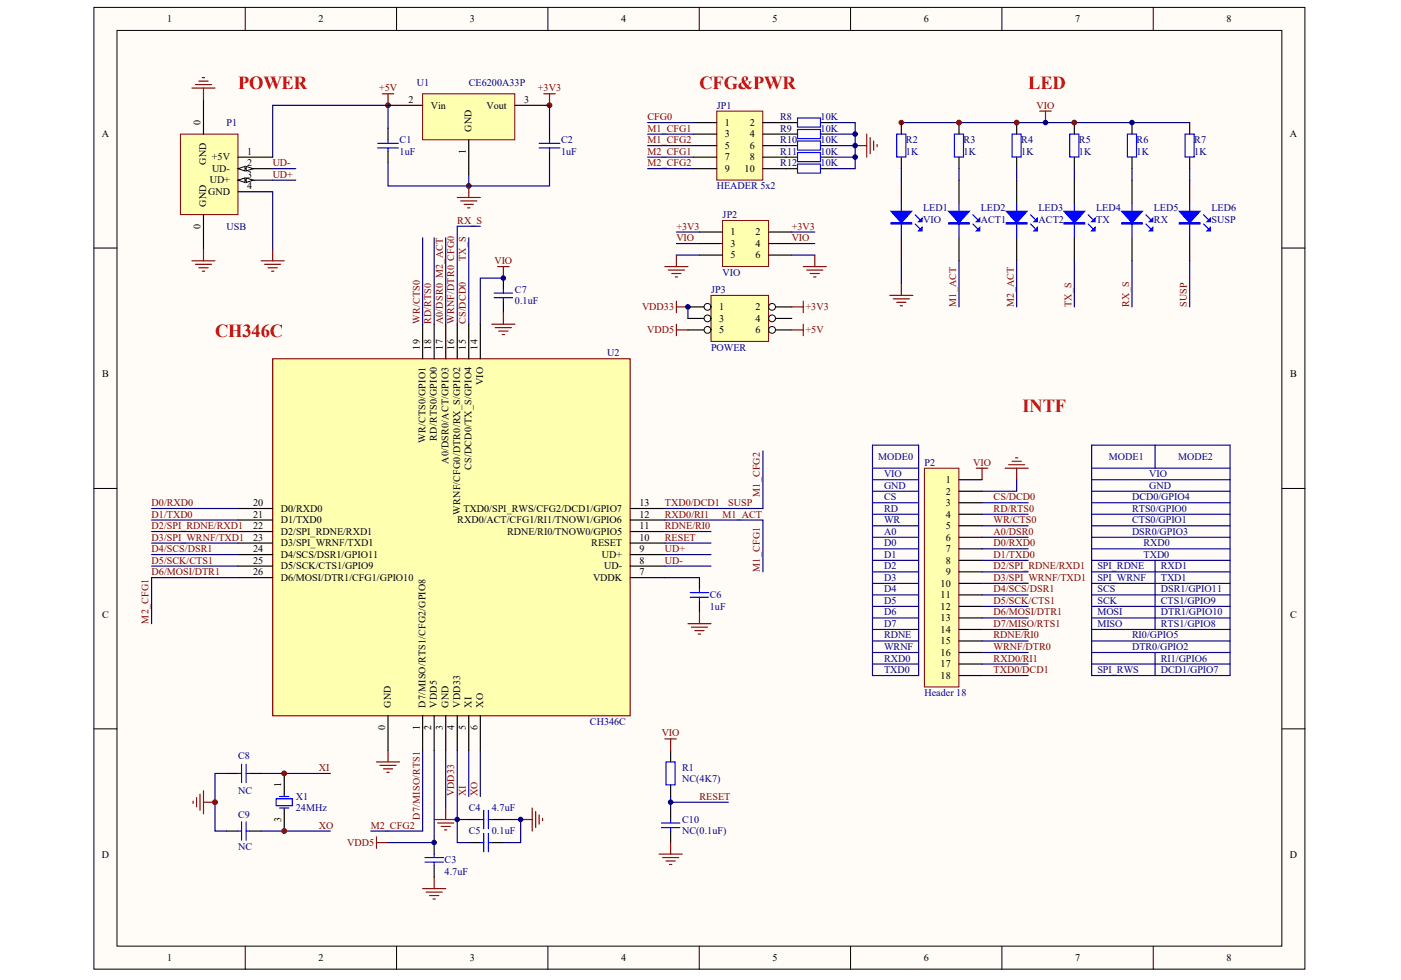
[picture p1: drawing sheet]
<svg xmlns="http://www.w3.org/2000/svg" width="289mm" height="202mm" viewBox="0 0 289 202" stroke-linecap="round" stroke-linejoin="round" font-family="sans-serif">
<g fill="#fffcf8" stroke="#000" stroke-width=".21">
<path d="M19.4 1.5h249.7v198.4h-249.7z"/>
<path d="M24.1 6.3h240.3v188.9h-240.3z"/>
</g>
<g fill="none" stroke="#000" stroke-width=".21">
<path d="M50.6 1.5v4.8M81.8 1.5v4.8M113 1.5v4.8M144.2 1.5v4.8M175.4 1.5v4.8M206.6 1.5v4.8M237.8 1.5v4.8M19.4 51.2h4.7M264.4 51.2h4.7M19.4 100.8h4.7M264.4 100.8h4.7M19.4 150.3h4.7"/>
<path d="M264.4 150.3h4.7M50.6 195.2v4.7M81.8 195.2v4.7M113 195.2v4.7M144.2 195.2v4.7M175.4 195.2v4.7M206.6 195.2v4.7M237.8 195.2v4.7"/>
</g>
<g fill="#000080" stroke="#000080" stroke-width=".21">
<circle cx="44.3" cy="165.5" r=".46"/>
<circle cx="58.6" cy="171.4" r=".46"/>
<circle cx="58.6" cy="159.5" r=".46"/>
<circle cx="80" cy="21.7" r=".46"/>
<circle cx="96.7" cy="38.3" r=".46"/>
<circle cx="113.3" cy="21.7" r=".46"/>
<circle cx="197.8" cy="25.3" r=".46"/>
<circle cx="209.7" cy="25.3" r=".46"/>
<circle cx="221.5" cy="25.3" r=".46"/>
</g>
<path d="M80 26.5v2.4M80 31.2v2.4M113.3 26.5v2.4M113.3 31.2v2.4M144.2 119.1v2.4M144.2 123.9v2.4M46.7 159.5h2.4M51.5 159.5h2.4M58.6 159.5v4.8M46.7 171.4h2.4M51.5 171.4h2.4M58.6 166.7v4.7" fill="none" stroke="#000" stroke-width=".24"/>
<g fill="none" stroke="#00f" stroke-width=".24">
<path d="M77.9 30.5h4.3M77.9 29.6h4.3M80 28.9v.7M80 30.5v.7M111.2 30.5h4.3M111.2 29.6h4.3M113.3 28.9v.7M113.3 30.5v.7M142.3 123.2h3.9M142.3 122.2h3.9M144.2 121.5v.7M144.2 123.2v.7"/>
<path d="M49.1 159.5h.7M49.8 157.6v3.8M50.8 157.6v3.8M50.8 159.5h.7M49.1 171.4h.7M49.8 169.5v3.8M50.8 169.5v3.8M50.8 171.4h.7M56.9 164.8h3.4v1.4h-3.4zM57.7 166.7h1.9M57.7 164.3h1.9"/>
</g>
<g fill="none" stroke="#800000" stroke-width=".24">
<path d="M78.8 19.3h2.4M80 19.3v2.4M112.1 19.3h2.4M113.3 19.3v2.4M96.7 38.4v2.3M94.3 40.7h4.8M95 41.4h3.3M95.7 42.2h1.9M96.4 42.9h.5M77.6 157.2h4.8M78.4 157.9h3.3M79.1 158.6h1.9"/>
<path d="M79.8 159.3h.5M80 154.8v2.4M39.8 165.2v.5M40.5 164.5v1.9M41.3 163.8v3.3M42 163.1v4.8M42 165.5h2.3"/>
</g>
<path d="M53.9 159.5h14.2" fill="none" stroke="#000080" stroke-width=".24"/>
<g fill="#800000" stroke="#800000" stroke-width=".21">
<circle cx="80" cy="21.7" r=".46"/>
<circle cx="96.7" cy="38.3" r=".46"/>
<circle cx="113.3" cy="21.7" r=".46"/>
</g>
<path d="M37.2 27.7h11.9v16.6h-11.9z" fill="#ffffb0" stroke="#800000" stroke-width=".21"/>
<path d="M49.1 32.4h7.1M49.1 39.5h7.1M49.1 37.2h7.1M42 44.3v7.1" fill="none" stroke="#000" stroke-width=".24"/>
<g fill="#fffcf8" stroke="#000" stroke-width=".21">
<path d="M49.1 37.2l1.4-.5v.9z"/>
<path d="M50.8 36.7l1.4 .5-1.4 .4z"/>
</g>
<path d="M49.1 34.8h7.1" fill="none" stroke="#000" stroke-width=".24"/>
<g fill="#fffcf8" stroke="#000" stroke-width=".21">
<path d="M49.1 34.8l1.4-.5v1z"/>
<path d="M50.8 34.3l1.4 .5-1.4 .5z"/>
</g>
<path d="M42 20.5v7.2M103.8 57.4v2.3M103.8 62.1v2.4" fill="none" stroke="#000" stroke-width=".24"/>
<path d="M56.2 34.8h4.8M56.2 37.2h4.8M56.2 39.5v11.9M137.1 112h9.5M137.1 116.8h9.5M137.1 114.4h9.5M137.1 109.6h9.5M46.7 159.5h-2.4v11.9h2.4M96.7 154.8v9.5M99.1 154.8v9.5M53.9 171.4h14.2" fill="none" stroke="#000080" stroke-width=".24"/>
<g fill="#800000" stroke="#800000" stroke-width=".21">
<circle cx="44.3" cy="165.5" r=".46"/>
<circle cx="58.6" cy="171.4" r=".46"/>
<circle cx="58.6" cy="159.5" r=".46"/>
</g>
<g fill="none" stroke="#800000" stroke-width=".24">
<path d="M39.6 18.2h4.7M40.3 17.4h3.3M41 16.7h1.9M41.7 16h.5M42 18.2v2.3M39.6 53.8h4.7M40.3 54.5h3.3M41 55.2h1.9M41.7 55.9h.5M42 51.4v2.4M53.9 53.8h4.7M54.6 54.5h3.3"/>
<path d="M55.3 55.2h1.9M56 55.9h.5M56.2 51.4v2.4M102.6 55h2.4M103.8 55v2.4M101.4 66.9h4.8M102.1 67.6h3.4M102.9 68.3h1.9M103.6 69h.4M103.8 64.5v2.4M141.9 128.6h4.7M142.6 129.4h3.3"/>
<path d="M143.3 130.1h1.9M144 130.8h.5M144.2 126.3v2.3"/>
</g>
<path d="M103.8 59.7v.8M101.9 61.4h3.8M101.9 60.5h3.8M103.8 61.4v.7" fill="none" stroke="#00f" stroke-width=".24"/>
<path d="M149 45.5h9.5v9.5h-9.5z" fill="#ffffb0" stroke="#800000" stroke-width=".21"/>
<path d="M144.2 47.9h4.8M144.2 50.2h4.8M144.2 52.6h4.8M158.5 47.9h4.8M158.5 50.2h4.8M158.5 52.6h4.8" fill="none" stroke="#000" stroke-width=".24"/>
<path d="M80 26.5v-4.8h-23.8v10.7M80 33.6v4.8h33.3v-4.8M96.7 36v2.4M113.3 21.7v4.8M139.5 47.9h4.7M139.5 50.2h4.7M139.5 52.6h4.7" fill="none" stroke="#000080" stroke-width=".24"/>
<path d="M137.1 55h4.8M137.8 55.7h3.4M138.5 56.4h1.9M139.3 57.1h.4M139.5 52.6v2.4M139.5 62.1v2.4M139.5 66.9v2.3M139.5 63.3h2.4M139.5 68.1h2.4M163.3 63.3h2.4M165.7 62.1v2.4" fill="none" stroke="#800000" stroke-width=".24"/>
<path d="M146.6 60.9h11.9v9.5h-11.9z" fill="#ffffb0" stroke="#800000" stroke-width=".21"/>
<path d="M141.9 63.3h4.7" fill="none" stroke="#000" stroke-width=".24"/>
<circle cx="145.9" cy="63.3" r=".7" fill="#fffcf8" stroke="#000" stroke-width=".21"/>
<path d="M158.5 63.3h4.8" fill="none" stroke="#000" stroke-width=".24"/>
<circle cx="159.2" cy="63.3" r=".7" fill="#fffcf8" stroke="#000" stroke-width=".21"/>
<path d="M141.9 65.7h4.7" fill="none" stroke="#000" stroke-width=".24"/>
<circle cx="145.9" cy="65.7" r=".7" fill="#fffcf8" stroke="#000" stroke-width=".21"/>
<path d="M158.5 65.7h4.8" fill="none" stroke="#000" stroke-width=".24"/>
<circle cx="159.2" cy="65.7" r=".7" fill="#fffcf8" stroke="#000" stroke-width=".21"/>
<path d="M141.9 68.1h4.7" fill="none" stroke="#000" stroke-width=".24"/>
<circle cx="145.9" cy="68" r=".7" fill="#fffcf8" stroke="#000" stroke-width=".21"/>
<path d="M158.5 68.1h4.8" fill="none" stroke="#000" stroke-width=".24"/>
<circle cx="159.2" cy="68" r=".7" fill="#fffcf8" stroke="#000" stroke-width=".21"/>
<g fill="none" stroke="#000080" stroke-width=".24">
<path d="M87.2 49v17.9M89.5 49v17.9M91.9 49v17.9M96.7 49v17.9M103.8 57.4h-4.7v9.5M141.9 63.3v2.4M31.3 104.9h17.8M31.3 107.3h17.8M31.3 109.6h17.8M31.3 112h17.8M31.3 114.4h17.8M31.3 116.8h17.8"/>
<path d="M137.1 119.1h7.1M89.5 154.8v19h-9.5M91.9 154.8v11.9M94.3 154.8v14.2h2.4"/>
</g>
<g fill="none" stroke="#800000" stroke-width=".24">
<path d="M77.6 172.6v2.4M77.6 173.8h2.4M89.5 169h4.8M90.3 169.8h3.3M91 170.5h1.9M91.7 171.2h.5M91.9 166.7v2.3M107.4 169h2.4M109.8 166.7v4.7M110.5 167.4v3.3M111.2 168.1v1.9M111.9 168.8v.5"/>
<path d="M87.2 183.3h4.7M87.9 184h3.3M88.6 184.7h1.9M89.3 185.4h.5M89.5 180.9v2.4"/>
</g>
<path d="M89.5 173.8v2.4M89.5 178.5v2.4" fill="none" stroke="#000" stroke-width=".24"/>
<path d="M87.6 176.9h3.8M87.6 177.8h3.8M89.5 176.2v.7M89.5 177.8v.7" fill="none" stroke="#00f" stroke-width=".24"/>
<path d="M87.2 19.3h19v9.5h-19z" fill="#ffffb0" stroke="#800000" stroke-width=".21"/>
<path d="M80 21.7h7.2M96.7 28.9v7.1M106.2 21.7h7.1" fill="none" stroke="#000" stroke-width=".24"/>
<path d="M133.5 27.7h9.6M133.5 30h9.6M133.5 25.3h9.6" fill="none" stroke="#000080" stroke-width=".24"/>
<path d="M147.8 22.9h9.5v14.2h-9.5z" fill="#ffffb0" stroke="#800000" stroke-width=".21"/>
<g fill="none" stroke="#000" stroke-width=".24">
<path d="M143.1 25.3h4.7M143.1 27.7h4.7M143.1 30h4.7M143.1 32.4h4.7M143.1 34.8h4.7M157.3 25.3h7.2M157.3 27.7h7.2M157.3 30h7.2M157.3 32.4h7.2M157.3 34.8h7.2M169.2 25.3h2.4M169.2 27.7h2.4"/>
<path d="M169.2 30h2.4M169.2 32.4h2.4M169.2 34.8h2.4M185.9 25.3v2.4M185.9 32.4v2.4M185.9 37.2v4.7M197.8 25.3v2.4M197.8 32.4v2.4M197.8 37.2v4.7M209.7 25.3v2.4M209.7 32.4v2.4M209.7 37.2v4.7"/>
<path d="M221.6 25.3v2.4M221.6 32.4v2.4M221.6 37.2v4.7M233.5 25.3v2.4M233.5 32.4v2.4M233.5 37.2v4.7M245.3 25.3v2.4M245.3 32.4v2.4M245.3 37.2v4.7M185.9 49v4.8M197.8 49v4.8M209.7 49v4.8"/>
<path d="M221.6 49v4.8M233.5 49v4.8M245.3 49v4.8M96.7 169h2.4M101.4 169h2.4"/>
</g>
<g fill="none" stroke="#800000" stroke-width=".24">
<path d="M176.4 30h2.3M178.7 27.7v4.7M179.5 28.4v3.3M180.2 29.1v1.9M180.9 29.8v.5M214.4 22.9h2.4M215.6 22.9v2.4M185.9 58.6v2.3M163.3 68.1h2.4M165.7 66.9v2.3M183.5 60.9h4.8M184.2 61.6h3.3"/>
<path d="M184.9 62.4h1.9M185.6 63.1h.5M201.3 96.6h2.4M202.5 96.6v2.3M207.3 96.6h4.7M208 95.9h3.3M208.7 95.1h1.9M209.4 94.4h.5M209.7 96.6v2.3"/>
</g>
<g fill="none" stroke="#00f" stroke-width=".24">
<path d="M164.5 29.1h4.7v1.9h-4.7zM164.5 26.7h4.7v1.9h-4.7zM164.5 24.3h4.7v1.9h-4.7zM164.5 31.5h4.7v1.8h-4.7zM164.5 33.8h4.7v1.9h-4.7zM184.9 27.7h1.9v4.7h-1.9zM196.8 27.7h1.9v4.7h-1.9zM208.7 27.7h1.9v4.7h-1.9zM220.6 27.7h1.9v4.7h-1.9zM232.5 27.7h1.9v4.7h-1.9zM244.4 27.7h1.9v4.7h-1.9zM185.9 41.9v7.1"/>
<path d="M188.7 46.2l1 .9M188.7 44.3l1 .9M197.8 41.9v7.1M200.6 46.2l1 .9M200.6 44.3l1 .9M209.7 41.9v7.1M212.5 46.2l1 .9M212.5 44.3l1 .9M221.6 41.9v7.1M224.4 46.2l1 .9M224.4 44.3l1 .9M233.5 41.9v7.1"/>
<path d="M236.3 46.2l1 .9M236.3 44.3l1 .9M245.3 41.9v7.1M248.2 46.2l1 .9M248.2 44.3l1 .9M99.1 169h.7M99.8 167.1v3.8M100.7 167.1v3.8M100.7 169h.7"/>
</g>
<g fill="none" stroke="#000080" stroke-width=".24">
<path d="M133.5 32.4h9.6M133.5 34.8h9.6M171.6 25.3h4.8v9.5h-4.8M171.6 32.4h4.8M171.6 30h4.8M171.6 27.7h4.8M185.9 25.3h59.4M185.9 34.8v2.4M197.8 34.8v2.4M209.7 34.8v2.4M221.6 34.8v2.4M233.5 34.8v2.4"/>
<path d="M245.3 34.8v2.4M99.1 46.7h-4.8v20.2M185.9 53.8v4.8M197.8 53.8v9.5M209.7 53.8v9.5M221.6 53.8v9.5M233.5 53.8v9.5M245.3 53.8v9.5M157.3 93v11.9h-20.2M209.7 98.9v2.4h-7.2M49.1 119.1h-17.8v9.5M137.1 107.3h20.2v10.7"/>
<path d="M202.5 113.2h9.5M202.5 115.6h9.5M202.5 118h9.5M202.5 103.7h9.5M202.5 110.8h9.5M202.5 108.5h9.5M202.5 106.1h9.5M202.5 137h9.5M202.5 139.3h9.5M202.5 120.3h9.5M202.5 122.7h9.5M202.5 125.1h9.5"/>
<path d="M202.5 127.5h9.5M202.5 132.2h9.5M202.5 129.8h9.5M202.5 134.6h9.5M87.2 154.8v16.6h-10.7"/>
</g>
<g fill="#00f" stroke="#00f" stroke-width=".24">
<path d="M183.7 43.6h4.3l-2.1 2.4z"/>
<path d="M189.4 47.6l.8-.7v.7z"/>
<path d="M189.4 45.7l.8-.7v.7z"/>
<path d="M219.4 43.6h4.3l-2.1 2.4z"/>
<path d="M225.1 47.6l.7-.7v.7z"/>
<path d="M225.1 45.7l.7-.7v.7z"/>
<path d="M195.6 43.6h4.3l-2.1 2.4z"/>
<path d="M201.3 47.6l.8-.7v.7z"/>
<path d="M201.3 45.7l.8-.7v.7z"/>
<path d="M231.3 43.6h4.3l-2.1 2.4z"/>
<path d="M237 47.6l.7-.7v.7z"/>
<path d="M237 45.7l.7-.7v.7z"/>
<path d="M243.2 43.6h4.3l-2.2 2.4z"/>
<path d="M248.9 47.6l.7-.7v.7z"/>
<path d="M248.9 45.7l.7-.7v.7z"/>
<path d="M207.5 43.6h4.3l-2.1 2.4z"/>
<path d="M213.2 47.6l.7-.7v.7z"/>
<path d="M213.2 45.7l.7-.7v.7z"/>
<path d="M183.7 46h4.3v.2h-4.3z" fill-rule="evenodd"/>
<path d="M219.4 46h4.3v.2h-4.3z" fill-rule="evenodd"/>
<path d="M195.6 46h4.3v.2h-4.3z" fill-rule="evenodd"/>
<path d="M231.3 46h4.3v.2h-4.3z" fill-rule="evenodd"/>
<path d="M243.2 46h4.3v.2h-4.3z" fill-rule="evenodd"/>
<path d="M207.5 46h4.3v.2h-4.3z" fill-rule="evenodd"/>
</g>
<g fill="#800000" stroke="#800000" stroke-width=".21">
<circle cx="185.9" cy="25.3" r=".46"/>
<circle cx="197.8" cy="25.3" r=".46"/>
<circle cx="221.5" cy="25.3" r=".46"/>
<circle cx="209.7" cy="25.3" r=".46"/>
</g>
<path d="M190.6 96.6h7.1v45.1h-7.1z" fill="#ffffb0" stroke="#800000" stroke-width=".21"/>
<g fill="none" stroke="#000" stroke-width=".24">
<path d="M197.8 98.9h4.7M197.8 101.3h4.7M197.8 103.7h4.7M197.8 106.1h4.7M197.8 108.5h4.7M197.8 110.8h4.7M197.8 113.2h4.7M197.8 115.6h4.7M197.8 118h4.7M197.8 120.3h4.7M197.8 122.7h4.7M197.8 125.1h4.7"/>
<path d="M197.8 127.5h4.7M197.8 129.8h4.7M197.8 132.2h4.7M197.8 134.6h4.7M197.8 137h4.7M197.8 139.3h4.7M138.3 154.8v2.4M96.7 173.8h2.4M101.4 173.8h2.4M138.3 161.9v2.4M138.3 166.7v2.3M138.3 171.4v2.4"/>
</g>
<g fill="none" stroke="#0c0087" stroke-width=".24">
<path d="M179.9 91.8h9.5v47.5h-9.5zM179.9 98.9h9.5M179.9 96.6h9.5M225.1 91.8h28.6v47.5h-28.6zM225.1 98.9h28.6M225.1 96.6h28.6M238.2 91.8v4.8M179.9 118h9.5M179.9 115.6h9.5M179.9 113.2h9.5M179.9 110.8h9.5M179.9 108.5h9.5"/>
<path d="M179.9 106.1h9.5M179.9 103.7h9.5M179.9 101.3h9.5M225.1 118h28.6M225.1 115.6h28.6M225.1 113.2h28.6M225.1 110.8h28.6M225.1 108.5h28.6M225.1 106.1h28.6M225.1 103.7h28.6M225.1 101.3h28.6M238.2 115.6v14.2"/>
<path d="M179.9 137h9.5M179.9 134.6h9.5M179.9 132.2h9.5M179.9 129.8h9.5M179.9 127.5h9.5M179.9 125.1h9.5M179.9 122.7h9.5M179.9 120.3h9.5M225.1 137h28.6M225.1 134.6h28.6M225.1 132.2h28.6M225.1 129.8h28.6"/>
<path d="M225.1 127.5h28.6M225.1 125.1h28.6M225.1 122.7h28.6M225.1 120.3h28.6M238.2 134.6v4.7"/>
</g>
<path d="M163.3 47.9h4.7M163.3 50.2h4.7M163.3 52.6h4.7M94.3 169v4.8h2.4M103.8 169h3.6v4.8h-3.6M138.3 164.3v2.4M138.3 165.5h11.9" fill="none" stroke="#000080" stroke-width=".24"/>
<path d="M165.7 55h4.7M166.4 55.7h3.3M167.1 56.4h1.9M167.8 57.1h.5M168 52.6v2.4M137.1 152.4h2.4M138.3 152.4v2.4M135.9 176.2h4.8M136.6 176.9h3.4M137.4 177.6h1.9M138.1 178.3h.4M138.3 173.8v2.4" fill="none" stroke="#800000" stroke-width=".24"/>
<path d="M137.4 157.2h1.8v4.7h-1.8zM99.1 173.8h.7M99.8 171.9v3.8M100.7 171.9v3.8M100.7 173.8h.7M136.4 170.7h3.8M136.4 169.8h3.8M138.3 169v.8M138.3 170.7v.7" fill="none" stroke="#00f" stroke-width=".24"/>
<path d="M56.2 74h73.8v73.6h-73.8z" fill="#ffffb0" stroke="#800000" stroke-width=".24"/>
<g fill="none" stroke="#000" stroke-width=".24">
<path d="M87.2 66.9v7.1M89.5 66.9v7.1M91.9 66.9v7.1M94.3 66.9v7.1M96.7 66.9v7.1M99.1 66.9v7.1M49.1 119.1h7.1M49.1 116.8h7.1M49.1 114.4h7.1M49.1 112h7.1M49.1 109.6h7.1M49.1 107.3h7.1"/>
<path d="M49.1 104.9h7.1M130 119.1h7.1M130 116.8h7.1M130 114.4h7.1M130 112h7.1M130 109.6h7.1M130 107.3h7.1M130 104.9h7.1M80 147.7v7.1M87.2 147.7v7.1M89.5 147.7v7.1M91.9 147.7v7.1"/>
<path d="M94.3 147.7v7.1M96.7 147.7v7.1M99.1 147.7v7.1"/>
</g>
<g fill="#000080" stroke="#000080" stroke-width=".21">
<circle cx="89.5" cy="173.8" r=".46"/>
<circle cx="94.3" cy="169" r=".46"/>
<circle cx="103.8" cy="57.4" r=".46"/>
<circle cx="107.4" cy="169" r=".46"/>
<circle cx="138.3" cy="165.5" r=".46"/>
<circle cx="141.9" cy="63.3" r=".46"/>
<circle cx="176.4" cy="32.4" r=".46"/>
<circle cx="176.4" cy="30" r=".46"/>
<circle cx="176.4" cy="27.7" r=".46"/>
<circle cx="215.6" cy="25.3" r=".46"/>
<circle cx="233.4" cy="25.3" r=".46"/>
</g>
<g font-size="3.8" fill="#f00">
<text x="49.1" y="18.5">POWER</text>
<text x="144.2" y="18.5">CFG&amp;PWR</text>
<text x="212" y="18.5">LED</text>
<text x="44.3" y="69.5">CH346C</text>
<text x="210.9" y="85">INTF</text>
</g>
<g font-size="2.1">
<text x="34.4" y="4.6">1</text>
<text x="65.7" y="4.6">2</text>
<text x="96.9" y="4.6">3</text>
<text x="128.1" y="4.6">4</text>
<text x="159.3" y="4.6">5</text>
<text x="190.5" y="4.6">6</text>
<text x="221.7" y="4.6">7</text>
<text x="252.9" y="4.6">8</text>
<text x="84.2" y="21.2">2</text>
<text x="88.8" y="22.4">Vin</text>
<text x="100.3" y="22.4">Vout</text>
<text x="108.1" y="21.2">3</text>
<text x="21" y="28.2">A</text>
<text x="41.4" y="25.8" transform="rotate(-90 41.4 25.8)">0</text>
<text x="97.3" y="27.2" transform="rotate(-90 97.3 27.2)">GND</text>
<text x="149.5" y="26">1</text>
<text x="149.5" y="28.3">3</text>
<text x="154.6" y="26">2</text>
<text x="154.6" y="28.3">4</text>
<text x="266" y="28.2">A</text>
<text x="42.5" y="34" transform="rotate(-90 42.5 34)">GND</text>
<text x="43.7" y="33.1">+5V</text>
<text x="43.7" y="35.5">UD-</text>
<text x="51" y="31.9">1</text>
<text x="51" y="34.3">2</text>
<text x="96.1" y="31.8" transform="rotate(-90 96.1 31.8)">1</text>
<text x="149.5" y="30.7">5</text>
<text x="149.5" y="33.1">7</text>
<text x="149.5" y="35.5">9</text>
<text x="153.6" y="35.5">10</text>
<text x="154.6" y="30.7">6</text>
<text x="154.6" y="33.1">8</text>
<text x="42.9" y="40.2">GND</text>
<text x="43.2" y="37.8">UD+</text>
<text x="51" y="39">4</text>
<text x="51" y="36.7">3</text>
<text x="41.4" y="47.3" transform="rotate(-90 41.4 47.3)">0</text>
<text x="42.5" y="42.6" transform="rotate(-90 42.5 42.6)">GND</text>
<text x="150.7" y="48.5">1</text>
<text x="150.7" y="50.9">3</text>
<text x="150.7" y="53.3">5</text>
<text x="155.8" y="48.5">2</text>
<text x="155.8" y="50.9">4</text>
<text x="155.8" y="53.3">6</text>
<text x="148.3" y="64">1</text>
<text x="155.8" y="64">2</text>
<text x="148.3" y="66.4">3</text>
<text x="148.3" y="68.7">5</text>
<text x="155.8" y="66.4">4</text>
<text x="155.8" y="68.7">6</text>
<text x="21.1" y="77.8">B</text>
<text x="86.6" y="72.1" transform="rotate(-90 86.6 72.1)">19</text>
<text x="88.9" y="72.1" transform="rotate(-90 88.9 72.1)">18</text>
<text x="91.3" y="72.1" transform="rotate(-90 91.3 72.1)">17</text>
<text x="93.7" y="72.1" transform="rotate(-90 93.7 72.1)">16</text>
<text x="96.1" y="72.1" transform="rotate(-90 96.1 72.1)">15</text>
<text x="98.4" y="72.1" transform="rotate(-90 98.4 72.1)">14</text>
<text x="266.1" y="77.8">B</text>
<text x="99.6" y="79.5" transform="rotate(-90 99.6 79.5)">VIO</text>
<text x="87.7" y="91.4" transform="rotate(-90 87.7 91.4)">WR/CTS0/GPIO1</text>
<text x="90.1" y="90.9" transform="rotate(-90 90.1 90.9)">RD/RTS0/GPIO0</text>
<text x="92.5" y="95.7" transform="rotate(-90 92.5 95.7)">A0/DSR0/ACT/GPIO3</text>
<text x="97.3" y="96.9" transform="rotate(-90 97.3 96.9)">CS/DCD0/TX_S/GPIO4</text>
<text x="195.1" y="99.6">1</text>
<text x="195.1" y="102">2</text>
<text x="52.2" y="104.4">20</text>
<text x="52.2" y="106.8">21</text>
<text x="57.9" y="105.6">D0/RXD0</text>
<text x="57.9" y="107.9">D1/TXD0</text>
<text x="94.3" y="107.9">RXD0/ACT/CFG1/RI1/TNOW1/GPIO6</text>
<text x="94.9" y="106.2" transform="rotate(-90 94.9 106.2)">WRNF/CFG0/DTR0/RX_S/GPIO2</text>
<text x="95.6" y="105.6">TXD0/SPI_RWS/CFG2/DCD1/GPIO7</text>
<text x="131.9" y="106.8">12</text>
<text x="131.9" y="104.4">13</text>
<text x="195.1" y="104.4">3</text>
<text x="195.1" y="106.8">4</text>
<text x="52.2" y="109.1">22</text>
<text x="52.2" y="111.5">23</text>
<text x="52.2" y="113.9">24</text>
<text x="57.9" y="110.3">D2/SPI_RDNE/RXD1</text>
<text x="57.9" y="112.7">D3/SPI_WRNF/TXD1</text>
<text x="104.6" y="110.3">RDNE/RI0/TNOW0/GPIO5</text>
<text x="121.9" y="112.7">RESET</text>
<text x="131.9" y="113.9">9</text>
<text x="131.9" y="111.5">10</text>
<text x="131.9" y="109.1">11</text>
<text x="195.1" y="109.1">5</text>
<text x="195.1" y="111.5">6</text>
<text x="195.1" y="113.9">7</text>
<text x="52.2" y="116.3">25</text>
<text x="52.2" y="118.6">26</text>
<text x="57.9" y="115.1">D4/SCS/DSR1/GPIO11</text>
<text x="57.9" y="117.4">D5/SCK/CTS1/GPIO9</text>
<text x="57.9" y="119.8">D6/MOSI/DTR1/CFG1/GPIO10</text>
<text x="122.3" y="119.8">VDDK</text>
<text x="124.1" y="115.1">UD+</text>
<text x="124.6" y="117.4">UD-</text>
<text x="131.9" y="118.6">7</text>
<text x="131.9" y="116.3">8</text>
<text x="195.1" y="116.3">8</text>
<text x="195.1" y="118.6">9</text>
<text x="194" y="121">10</text>
<text x="194" y="123.4">11</text>
<text x="194" y="125.8">12</text>
<text x="21.1" y="127.4">C</text>
<text x="194" y="128.1">13</text>
<text x="194" y="130.5">14</text>
<text x="266.1" y="127.4">C</text>
<text x="194" y="132.9">15</text>
<text x="194" y="135.3">16</text>
<text x="194" y="137.6">17</text>
<text x="194" y="140">18</text>
<text x="80.6" y="146" transform="rotate(-90 80.6 146)">GND</text>
<text x="87.7" y="146" transform="rotate(-90 87.7 146)">D7/MISO/RTS1/CFG2/GPIO8</text>
<text x="90.1" y="146" transform="rotate(-90 90.1 146)">VDD5</text>
<text x="92.5" y="146" transform="rotate(-90 92.5 146)">GND</text>
<text x="94.9" y="146" transform="rotate(-90 94.9 146)">VDD33</text>
<text x="97.3" y="146" transform="rotate(-90 97.3 146)">XI</text>
<text x="99.6" y="146" transform="rotate(-90 99.6 146)">XO</text>
<text x="79.4" y="150.6" transform="rotate(-90 79.4 150.6)">0</text>
<text x="86.6" y="150.6" transform="rotate(-90 86.6 150.6)">1</text>
<text x="88.9" y="150.6" transform="rotate(-90 88.9 150.6)">2</text>
<text x="91.3" y="150.6" transform="rotate(-90 91.3 150.6)">3</text>
<text x="93.7" y="150.6" transform="rotate(-90 93.7 150.6)">4</text>
<text x="96.1" y="150.6" transform="rotate(-90 96.1 150.6)">5</text>
<text x="98.4" y="150.6" transform="rotate(-90 98.4 150.6)">6</text>
<text x="58" y="162.4" transform="rotate(-90 58 162.4)">1</text>
<text x="58" y="169.6" transform="rotate(-90 58 169.6)">3</text>
<text x="21" y="177">D</text>
<text x="266" y="177">D</text>
<text x="34.4" y="198.2">1</text>
<text x="65.7" y="198.2">2</text>
<text x="96.9" y="198.2">3</text>
<text x="128.1" y="198.2">4</text>
<text x="159.3" y="198.2">5</text>
<text x="190.5" y="198.2">6</text>
<text x="221.7" y="198.2">7</text>
<text x="252.9" y="198.2">8</text>
</g>
<g font-size="2.1" fill="#000080">
<text x="86" y="17.6">U1</text>
<text x="96.7" y="17.6">CE6200A33P</text>
<text x="147.8" y="22.4">JP1</text>
<text x="46.7" y="26">P1</text>
<text x="82.4" y="29.5">C1</text>
<text x="115.7" y="29.5">C2</text>
<text x="160.9" y="29.5">R10</text>
<text x="160.9" y="27.2">R9</text>
<text x="160.9" y="24.8">R8</text>
<text x="169.2" y="29.5">10K</text>
<text x="169.2" y="27.2">10K</text>
<text x="169.2" y="24.8">10K</text>
<text x="186.8" y="29.5">R2</text>
<text x="198.7" y="29.5">R3</text>
<text x="210.6" y="29.5">R4</text>
<text x="222.5" y="29.5">R5</text>
<text x="234.4" y="29.5">R6</text>
<text x="246.3" y="29.5">R7</text>
<text x="82.4" y="31.9">1uF</text>
<text x="115.7" y="31.9">1uF</text>
<text x="160.9" y="31.9">R11</text>
<text x="160.9" y="34.3">R12</text>
<text x="169.2" y="31.9">10K</text>
<text x="169.2" y="34.3">10K</text>
<text x="186.8" y="31.9">1K</text>
<text x="198.7" y="31.9">1K</text>
<text x="210.6" y="31.9">1K</text>
<text x="222.5" y="31.9">1K</text>
<text x="234.4" y="31.9">1K</text>
<text x="246.3" y="31.9">1K</text>
<text x="147.8" y="39">HEADER 5x2</text>
<text x="46.7" y="47.3">USB</text>
<text x="149" y="45">JP2</text>
<text x="190.4" y="43.5">LED1</text>
<text x="190.4" y="45.9">VIO</text>
<text x="202.3" y="43.5">LED2</text>
<text x="202.3" y="45.9">ACT1</text>
<text x="214.2" y="43.5">LED3</text>
<text x="214.2" y="45.9">ACT2</text>
<text x="226.1" y="43.5">LED4</text>
<text x="226.1" y="45.9">TX</text>
<text x="238" y="43.5">LED5</text>
<text x="238" y="45.9">RX</text>
<text x="249.9" y="43.5">LED6</text>
<text x="249.9" y="45.9">SUSP</text>
<text x="149" y="56.9">VIO</text>
<text x="106.2" y="60.4">C7</text>
<text x="106.2" y="62.8">0.1uF</text>
<text x="146.6" y="60.4">JP3</text>
<text x="125.2" y="73.5">U2</text>
<text x="146.6" y="72.3">POWER</text>
<text x="181.1" y="94.9">MODE0</text>
<text x="228.7" y="94.9">MODE1</text>
<text x="243" y="94.9">MODE2</text>
<text x="182.3" y="100.8">GND</text>
<text x="182.3" y="98.4">VIO</text>
<text x="190.6" y="96.1">P2</text>
<text x="237" y="100.8">GND</text>
<text x="237" y="98.4">VIO</text>
<text x="182.3" y="103.2">CS</text>
<text x="182.3" y="105.6">RD</text>
<text x="182.3" y="107.9">WR</text>
<text x="233.5" y="105.6">RTS0/GPIO0</text>
<text x="233.5" y="107.9">CTS0/GPIO1</text>
<text x="233.5" y="103.2">DCD0/GPIO4</text>
<text x="182.3" y="110.3">A0</text>
<text x="182.3" y="112.7">D0</text>
<text x="233.5" y="110.3">DSR0/GPIO3</text>
<text x="235.8" y="112.7">RXD0</text>
<text x="182.3" y="115.1">D1</text>
<text x="182.3" y="117.4">D2</text>
<text x="182.3" y="119.8">D3</text>
<text x="226.3" y="117.4">SPI_RDNE</text>
<text x="226.3" y="119.8">SPI_WRNF</text>
<text x="235.8" y="115.1">TXD0</text>
<text x="239.4" y="117.4">RXD1</text>
<text x="239.4" y="119.8">TXD1</text>
<text x="146.4" y="123.4">C6</text>
<text x="146.4" y="125.8">1uF</text>
<text x="182.3" y="122.2">D4</text>
<text x="182.3" y="124.6">D5</text>
<text x="226.3" y="122.2">SCS</text>
<text x="226.3" y="124.6">SCK</text>
<text x="239.4" y="124.6">CTS1/GPIO9</text>
<text x="239.4" y="122.2">DSR1/GPIO11</text>
<text x="182.3" y="126.9">D6</text>
<text x="182.3" y="129.3">D7</text>
<text x="182.3" y="131.7">RDNE</text>
<text x="226.3" y="126.9">MOSI</text>
<text x="226.3" y="129.3">MISO</text>
<text x="233.5" y="131.7">RI0/GPIO5</text>
<text x="239.4" y="129.3">RTS1/GPIO8</text>
<text x="239.4" y="126.9">DTR1/GPIO10</text>
<text x="182.3" y="134.1">WRNF</text>
<text x="182.3" y="136.5">RXD0</text>
<text x="233.5" y="134.1">DTR0/GPIO2</text>
<text x="239.4" y="136.5">RI1/GPIO6</text>
<text x="182.3" y="138.8">TXD0</text>
<text x="190.6" y="143.6">Header 18</text>
<text x="226.3" y="138.8">SPI_RWS</text>
<text x="239.4" y="138.8">DCD1/GPIO7</text>
<text x="121.7" y="149.5">CH346C</text>
<text x="49.1" y="156.6">C8</text>
<text x="140.7" y="159">R1</text>
<text x="140.7" y="161.4">NC(4K7)</text>
<text x="49.1" y="163.8">NC</text>
<text x="61" y="165">X1</text>
<text x="61" y="167.3">24MHz</text>
<text x="96.7" y="167.3">C4</text>
<text x="101.4" y="167.3">4.7uF</text>
<text x="49.1" y="168.8">C9</text>
<text x="96.7" y="172.1">C5</text>
<text x="101.4" y="172.1">0.1uF</text>
<text x="140.7" y="169.7">C10</text>
<text x="140.7" y="172.1">NC(0.1uF)</text>
<text x="49.1" y="175.4">NC</text>
<text x="91.7" y="178">C3</text>
<text x="91.7" y="180.4">4.7uF</text>
</g>
<g font-size="2.1" fill="#800000">
<text x="78.2" y="18.8">+5V</text>
<text x="110.9" y="18.8">+3V3</text>
<text x="213.8" y="22.4">VIO</text>
<text x="133.5" y="29.5">M1_CFG2</text>
<text x="133.5" y="27.2">M1_CFG1</text>
<text x="133.5" y="24.8">CFG0</text>
<text x="56.2" y="34.3">UD-</text>
<text x="133.5" y="34.3">M2_CFG2</text>
<text x="133.5" y="31.9">M2_CFG1</text>
<text x="56.2" y="36.7">UD+</text>
<text x="94.3" y="46.2">RX_S</text>
<text x="139.5" y="47.3">+3V3</text>
<text x="163.3" y="47.3">+3V3</text>
<text x="96.1" y="53.8" transform="rotate(-90 96.1 53.8)">TX_S</text>
<text x="139.5" y="49.7">VIO</text>
<text x="163.3" y="49.7">VIO</text>
<text x="102" y="54.5">VIO</text>
<text x="132.4" y="64">VDD33</text>
<text x="166.1" y="64">+3V3</text>
<text x="197.2" y="63.3" transform="rotate(-90 197.2 63.3)">M1_ACT</text>
<text x="209.1" y="63.3" transform="rotate(-90 209.1 63.3)">M2_ACT</text>
<text x="221" y="63.3" transform="rotate(-90 221 63.3)">TX_S</text>
<text x="232.8" y="63.3" transform="rotate(-90 232.8 63.3)">RX_S</text>
<text x="244.7" y="63.3" transform="rotate(-90 244.7 63.3)">SUSP</text>
<text x="86.6" y="66.9" transform="rotate(-90 86.6 66.9)">WR/CTS0</text>
<text x="88.9" y="66.9" transform="rotate(-90 88.9 66.9)">RD/RTS0</text>
<text x="91.3" y="66.9" transform="rotate(-90 91.3 66.9)">A0/DSR0 M2_ACT</text>
<text x="93.7" y="66.9" transform="rotate(-90 93.7 66.9)">WRNF/DTR0 CFG0</text>
<text x="96.1" y="66.9" transform="rotate(-90 96.1 66.9)">CS/DCD0</text>
<text x="133.5" y="68.7">VDD5</text>
<text x="166.1" y="68.7">+5V</text>
<text x="200.7" y="96.1">VIO</text>
<text x="31.3" y="104.4">D0/RXD0</text>
<text x="31.3" y="106.8">D1/TXD0</text>
<text x="137.1" y="106.8">RXD0/RI1</text>
<text x="137.1" y="104.4">TXD0/DCD1</text>
<text x="149" y="106.8">M1_ACT</text>
<text x="150.2" y="104.4">SUSP</text>
<text x="156.7" y="102.5" transform="rotate(-90 156.7 102.5)">M1_CFG2</text>
<text x="204.9" y="103.2">CS/DCD0</text>
<text x="204.9" y="105.6">RD/RTS0</text>
<text x="204.9" y="107.9">WR/CTS0</text>
<text x="31.3" y="109.1">D2/SPI_RDNE/RXD1</text>
<text x="31.3" y="111.5">D3/SPI_WRNF/TXD1</text>
<text x="31.3" y="113.9">D4/SCS/DSR1</text>
<text x="137.1" y="113.9">UD+</text>
<text x="137.1" y="111.5">RESET</text>
<text x="137.1" y="109.1">RDNE/RI0</text>
<text x="204.9" y="112.7">D0/RXD0</text>
<text x="204.9" y="110.3">A0/DSR0</text>
<text x="31.3" y="116.3">D5/SCK/CTS1</text>
<text x="31.3" y="118.6">D6/MOSI/DTR1</text>
<text x="137.1" y="116.3">UD-</text>
<text x="156.7" y="118" transform="rotate(-90 156.7 118)">M1_CFG1</text>
<text x="204.9" y="115.1">D1/TXD0</text>
<text x="204.9" y="117.4">D2/SPI_RDNE/RXD1</text>
<text x="204.9" y="119.8">D3/SPI_WRNF/TXD1</text>
<text x="204.9" y="122.2">D4/SCS/DSR1</text>
<text x="204.9" y="124.6">D5/SCK/CTS1</text>
<text x="30.7" y="128.6" transform="rotate(-90 30.7 128.6)">M2_CFG1</text>
<text x="204.9" y="131.7">RDNE/RI0</text>
<text x="204.9" y="126.9">D6/MOSI/DTR1</text>
<text x="204.9" y="129.3">D7/MISO/RTS1</text>
<text x="204.9" y="134.1">WRNF/DTR0</text>
<text x="204.9" y="136.5">RXD0/RI1</text>
<text x="204.9" y="138.8">TXD0/DCD1</text>
<text x="136.5" y="151.9">VIO</text>
<text x="65.8" y="159">XI</text>
<text x="93.7" y="164.3" transform="rotate(-90 93.7 164.3)">VDD33</text>
<text x="96.1" y="164.3" transform="rotate(-90 96.1 164.3)">XI</text>
<text x="98.4" y="164.3" transform="rotate(-90 98.4 164.3)">XO</text>
<text x="144.2" y="165">RESET</text>
<text x="65.8" y="170.9">XO</text>
<text x="76.5" y="170.9">M2_CFG2</text>
<text x="86.6" y="169" transform="rotate(-90 86.6 169)">D7/MISO/RTS1</text>
<text x="71.6" y="174.5">VDD5</text>
</g>
</svg>
